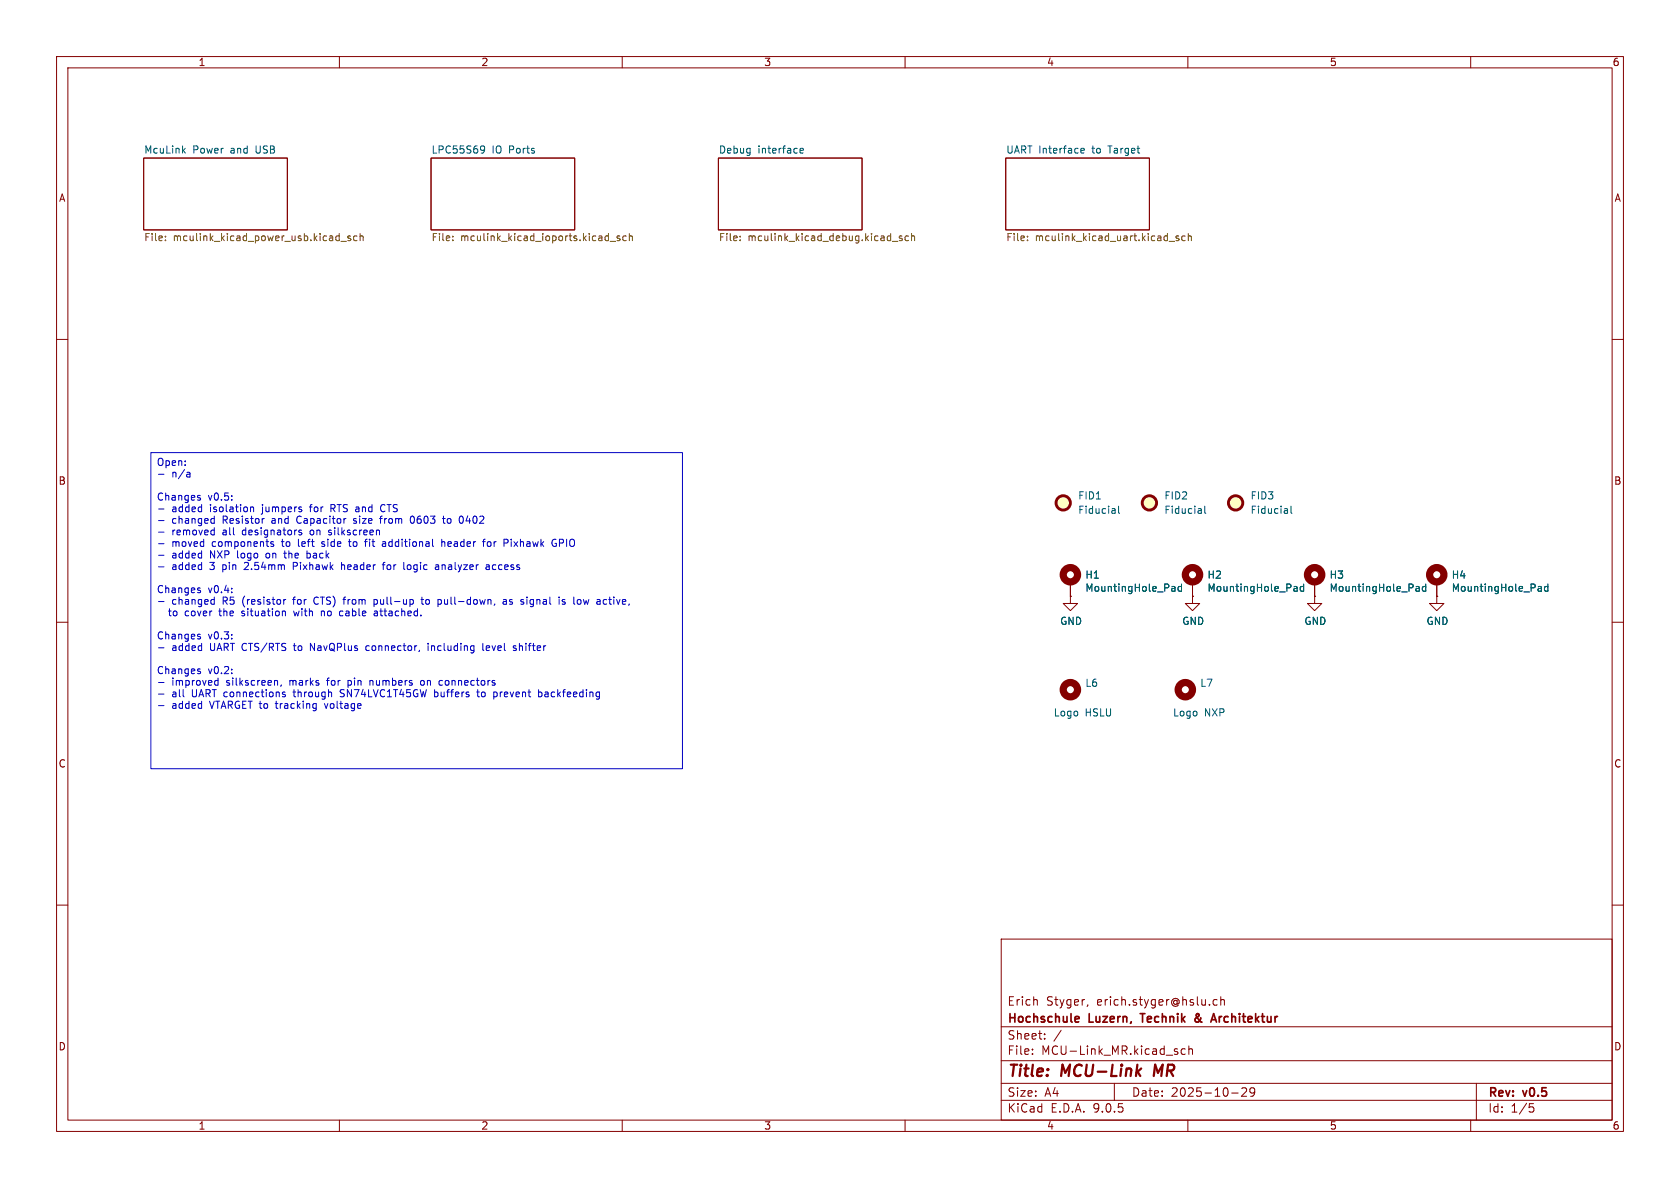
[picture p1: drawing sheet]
<svg xmlns="http://www.w3.org/2000/svg" width="297mm" height="210mm" viewBox="0 0 297 210" stroke-linecap="round" stroke-linejoin="round" font-family="sans-serif">
<g fill="none" stroke="#840000" stroke-width=".18">
<path d="M10 10h277v190h-277zM12 12h273v186h-273zM60 10v2M110 10v2M160 10v2M210 10v2M260 10v2M25.4 27.9h25.4v12.7h-25.4zM76.2 27.9h25.4v12.7h-25.4zM127 27.9h25.4v12.7h-25.4zM177.8 27.9h25.4v12.7h-25.4zM10 60h2"/>
<path d="M285 60h2M10 110h2M189.2 105.4v1.3h1.3l-1.3 1.3-1.2-1.3h1.2M189.2 105.4h.1M189.2 102.9v2.5M210.8 105.4v1.3h1.3l-1.3 1.3-1.3-1.3h1.3M210.8 105.4h.1M210.8 102.9v2.5M232.4 105.4v1.3h1.3l-1.3 1.3-1.3-1.3h1.3M232.4 105.4h.1M232.4 102.9v2.5M254 105.4v1.3h1.3l-1.3 1.3-1.3-1.3h1.3"/>
<path d="M254 105.4h.1M254 102.9v2.5M285 110h2M10 160h2M177 166h108v32h-108zM183.3 176.8l.1 .9M192.3 177.6l-.1 .3M215.2 176.8l-.5-.1-.2 .3v.4l.1 .2h.6M215.8 176.8l.2-.1 .4 .1 .1 .9M215.8 176.2v1.5M285 160h2M60 198v2"/>
<path d="M110 198v2M160 198v2M177 194.5h108M177 191.5h108M177 187.5h108M177 181.5h108M182.5 186.3v.1M182.5 185.5v.1M184.7 183.6v.1M184.7 182.8v.1M187.6 182.1l-1.3 2M197 191.5v3"/>
<path d="M209.5 185.5l-.4-.1-.3 .3v.4l.2 .2h.5M210 198v2M210.2 185.5l.2-.1 .3 .1 .1 .9M210.2 184.9v1.5M217.7 193.2h1.2M219.5 192.4l.6-.1 .2 .1 .1 .3-.9 1.1h.9M221.8 192.9l-.3 .3h-.3l-.2-.3 .1-.5 .4-.1 .2 .1a.99 .99 0 0 1-.3 1.4h-.3M260 198v2M261 191.5v6.5M270.4 195.1h.7M270.5 195.7h.4l.3 .3-.2 .5-.5 .1"/>
</g>
<path d="M204.2 188.2l-.2 2" fill="none" stroke="#840000" stroke-width=".4"/>
<path d="M190.3 179.7l.4 .1 .1 .2-.7 .2M201.6 179.2h.8M211.9 179.6l-.5 .4a.41 .41 0 0 0-.1 .5 .41 .41 0 0 0 .6 .1M211.9 179.3h-.3a.56 .56 0 0 0 .1 .7l.4 .4M214.6 179.2l.5 1.5M190.7 180.6l-.4 .1M214.2 180.3h.7" fill="none" stroke="#840000" stroke-width=".3"/>
<g fill="none" stroke="#006464" stroke-width=".18">
<path d="M32.4 26.6l.4 .5M32.8 26.2l-.5 .5M85.2 25.8l.4 .1a.84 .84 0 0 1-.3 1.2h-.2M85.7 26.3l-.3 .3h-.2M141.4 26.6l.6-.1v-.2l-.4-.1-.2 .2 .1 .6h.5M191.1 26.6l.6-.1-.1-.2-.3-.1-.2 .2v.6h.5M197.1 90v.7M197.1 90.7h-.1M197.1 90.2l-.1 .1M197.7 89.5v1.1l.2 .1M212.3 90l.1 .7M212.4 90.7h-.1"/>
<path d="M212.4 90.2l-.1 .1M213 89.5v1.1l.2 .1M227.6 90v.7M227.6 90.7h-.1M227.6 90.2l-.1 .1M228.2 89.5v1.1l.2 .1M207.3 103.7h.4v.8M207.7 104.5h-.4M207.7 104h-.4M208.9 103.7h-.4l-.2 .2 .1 .6h.5M208.9 103.2v1.3M228.9 103.7h.4v.8"/>
<path d="M229.3 104.5h-.4M229.3 104h-.4M230.5 103.7h-.4l-.2 .2 .1 .6h.5M230.5 103.2v1.3M250.5 103.7h.3l.1 .8M250.9 104.5h-.4M250.9 104h-.4M252.1 103.7h-.4l-.3 .2 .2 .6h.5M252.1 103.2v1.3M272.1 103.7h.3l.1 .8M272.5 104.5h-.4M272.5 104h-.4"/>
<path d="M273.6 103.7h-.3l-.3 .2 .2 .6h.4M273.6 103.2v1.3"/>
</g>
<g fill="none" stroke="#725600" stroke-width=".18">
<path d="M29.2 42.4v.1M29.2 41.8v.1M60.3 42.7h.9M62 41.8l-.3-.1-.2 .2v.2l.5 .1v.3h-.5M63.1 41.8l-.3-.1-.3 .2 .1 .6h.5M63.7 41.8l.1-.1 .3 .1 .1 .7M63.7 41.3v1.2M80 42.4v.1M80 41.8v.1M107.9 42.7h.9M109.6 41.8l-.3-.1-.2 .2v.2l.5 .1v.3h-.5M110.7 41.8l-.4-.1-.2 .2 .1 .6h.5"/>
<path d="M111.3 41.8l.1-.1 .3 .1 .1 .7M111.3 41.3v1.2M130.8 42.4v.1M130.8 41.8v.1M157.8 42.7h.9M159.5 41.8l-.3-.1-.2 .2v.2l.5 .1v.3h-.5M160.6 41.8l-.4-.1-.2 .2 .1 .6h.5M161.1 41.8l.2-.1 .3 .1 .1 .7M161.1 41.3v1.2M181.6 42.4v.1M181.6 41.8v.1M206.7 42.7h1"/>
<path d="M208.4 41.8l-.3-.1-.2 .2 .1 .2 .4 .1v.3h-.5M209.5 41.8l-.3-.1-.3 .2 .1 .6h.5M210.1 41.8l.2-.1 .3 .1v.7M210.1 41.3v1.2"/>
</g>
<g fill="none" stroke="#840000" stroke-width="1.3">
<circle cx="189.2" cy="101.6" r="1.27"/>
<circle cx="210.8" cy="101.6" r="1.27"/>
<circle cx="232.4" cy="101.6" r="1.27"/>
<circle cx="254" cy="101.6" r="1.27"/>
<circle cx="189.2" cy="121.9" r="1.27"/>
<circle cx="209.5" cy="121.9" r="1.27"/>
</g>
<g fill="#ffffc2" stroke="#ffffc2" stroke-width=".18">
<circle cx="218.4" cy="88.9" r="1.27"/>
<circle cx="203.2" cy="88.9" r="1.27"/>
<circle cx="188" cy="88.9" r="1.27"/>
</g>
<g fill="none" stroke="#840000" stroke-width=".51">
<circle cx="188" cy="88.9" r="1.27"/>
<circle cx="203.2" cy="88.9" r="1.27"/>
<circle cx="218.4" cy="88.9" r="1.27"/>
</g>
<g fill="none" stroke="#0000c2" stroke-width=".18">
<path d="M26.7 80h93.9v55.9h-93.9zM28 83.8h1M28 90h1M28 92h1M28 94.1h1M28 96.1h1M28 98.2h1M33.2 83.5h.3l.1 .8M33.6 83.8h-.4M33.6 84.3h-.4M35.1 88l.3 .1 .1 .1-.2 .2h-.3M35.1 87.6h.3"/>
<path d="M37.5 91.7h.4M37.8 93.7l.1 .1M37.9 91.2v1.3M37.9 92.4l-.4 .1M37.9 93.3v1.3M37.9 94.5l-.1 .1M44.3 89.6v.9M44.3 89.7l.2-.1 .3 .1v.8M47.9 95.9v.2l.5 .3-.2 .2-.3-.1M50.2 97.8h.4M50.3 97.4l.1 1.2M51.9 99.4v1.3"/>
<path d="M52.8 93.9l.1 .2 .5 .2-.2 .3-.4-.1M54.3 97.4v1.2M54.3 98.6h.3M54.6 97.8l-.3 .1M56.9 96.5l.1 .1M57.1 95.8l-.2 .1 .2 .3M58.1 94.5l.1 .1M58.1 93.9l.2 .2M58.5 89.9h.5M59 89.2h-.5v1.3M60.4 99.4v1.3M60.7 99.8l-.3 .2"/>
<path d="M61 91.7h.2M61.6 95.8h.5M61.8 95.3v1.1l.3 .2M62.5 92.4l.1 .1M62.7 91.7l-.2 .1 .2 .3M64.4 95.8h.5M67.1 91.7h.5M67.6 96.4l.2 .2 .4-.1M67.6 99.8h.5M67.6 91.2l-.3 .2v1.1M67.6 95.8h.5l.1 .8M67.8 89.2a.64 .64 0 0 0-.5 .6 .64 .64 0 0 0 .5 .7"/>
<path d="M68.1 99.4l-.3 .2v1.1M68.2 96.1h-.4l-.2 .2M72.1 99.9l-.1 .2 .1 .5M73.1 91.3l-.1-.1a.68 .68 0 0 0-.5 .7 .68 .68 0 0 0 .5 .6l.1-.1M77 99.9h.5l.1 .8M78.1 95.9l.2-.1h.3v.8M78.1 95.3v1.3M78.2 91.7h.5M78.4 91.2v1.1l.3 .2M81.6 91.2a.79 .79 0 0 1 0 1.3M85.3 95.8h.5M85.8 95.3l-.3 .1"/>
<path d="M86 99.9h.4l.1 .8M86.6 95.8h-.3l-.2 .2 .1 .5 .4 .1M89.8 95.4v.5M90.4 95.3v.1M90.4 95.8v.8M98 95.3l.3 .1M98.1 96.1h.3v.4l-.3 .1M98.9 96h.5M99.4 95.3h-.5v1.3M28 100.2h1M28 106.3h1M28 114.5h1"/>
<path d="M35.1 104.4h.3l.1 .2-.2 .2h-.3M35.1 112.5l.3 .1 .1 .2-.2 .2h-.3M35.1 118.7h.3l.1 .2-.2 .2h-.3M35.1 103.9l.3 .1M35.1 112.1l.3 .1M35.1 118.2l.3 .1M37.5 106h.4M37.9 105.6v1.2M37.9 106.8h-.4M38.5 119.9v1.2M42.7 108.8l.1 .1M42.7 108.2l.2 .2"/>
<path d="M50.2 106v.8M50.5 106l-.3 .2M51.9 100.1h.4M51.9 108l.3 .9 .2-.6M54.9 115v-1.3l.7 1.3M55.7 105.6l-.2 .5 .2 .7M56.8 108v.9M60.6 108.8l-.3 .1M60.6 106h.5M61.1 105.6l-.3 .1v1.1M65.2 114.2h-.4l-.1 .2v.5l.5 .1M66.1 106h.4l.2 .1"/>
<path d="M66.1 106v1.2M66.2 108.1h.5M66.7 106.7l-.2 .1h-.4M66.7 108.3l-.4 .1-.2 .2 .2 .3 .4-.1M66.7 108.2v.7M71.4 100.6l.2 .1M73 106l.1 .2-.1 .6M74.4 106h.5M74.6 105.6v1l.3 .2M75.7 113.7v.1M75.7 114.2v.8M77.6 100.1l-.5 .1-.2 .2 .2 .3 .5-.1"/>
<path d="M77.8 106l.2 .2v.4l-.2 .2M85.4 113.7v1.1l.1 .2M86.1 114.2l-.1 .1v.5l.1 .2M86.5 100.1l-.4 .1-.2 .2 .2 .3 .4-.1M86.6 114.5l-.6 .1M87.5 106.8l-.1 .2M89 106h.5v.8M89.5 106.3h-.4l-.2 .2 .2 .3h.4M91.2 114.2h-.3l-.2 .1 .1 .2 .4 .1v.3h-.5M93.2 105.6v.1M93.2 106v.8M99.9 106h-.3l-.2 .2v.1l.5 .2v.3h-.5"/>
<path d="M102.7 106.1v.6M103.1 106l.3 .8M106.9 106h.3M107.2 106.8h-.3M28 120.6h1M28 122.7h1M28 124.7h1M38.1 121.1h.4M38.1 120.3h.4M48.9 120.3l.2 .2v.6M49.7 121.1l-.1 .2M50.4 122.4l-.3-.1-.2 .2 .1 .2 .4 .1v.3h-.5"/>
<path d="M57.4 124.4l.3 .8M60.1 123.1l.2 .1M60.1 122.1l.3 .4M61.5 120.3v1.3M61.5 121.1h.1M61.6 120.3h-.1M65.4 120.3v.8M65.8 120.3l-.4 .1M74.9 120.3h-.3l-.3 .2 .1 .5 .2 .1h.3M76.8 123.1l.4 .1M76.8 121.9v1.3M77.2 122.3l-.4 .1"/>
<path d="M77.9 120.3h.3M78.2 121.1h-.3M84.3 122.3h.5M84.4 121.9v1.1l.4 .2M87.4 122.3l.4 .1 .1 .2-.1 .5-.4 .1M95.2 122.4l.4-.1 .2 .3-.1 .5h-.5M95.2 121.9v1.3"/>
</g>
<g font-size="2.8" fill="#840000">
<text x="178" y="190.9">Title:</text>
<text x="187.7" y="190.9">MCU-Link</text>
<text x="204.8" y="190.9">MR</text>
</g>
<g font-size="2.1" fill="#840000">
<text x="178" y="178">Erich</text>
<text x="184.9" y="178">Styger,</text>
<text x="194" y="178">erich.styger@hslu.ch</text>
<text x="178" y="184">Sheet:</text>
<text x="178" y="181.2">Hochschule</text>
<text x="192.6" y="181.2">Luzern,</text>
<text x="202.4" y="181.2">Technik</text>
<text x="212.5" y="181.2">&amp;</text>
<text x="216.1" y="181.2">Architektur</text>
<text x="178" y="186.7">File:</text>
<text x="184.1" y="186.7">MCU-Link_MR.kicad_sch</text>
<text x="178" y="196.9">KiCad</text>
<text x="178" y="194.1">Size:</text>
<text x="184.7" y="194.1">A4</text>
<text x="185.7" y="196.9">E.D.A.</text>
<text x="193.3" y="196.9">9.0.5</text>
<text x="200" y="194.1">Date:</text>
<text x="207" y="194.1">2025-10-29</text>
<text x="263" y="194.3">Rev:</text>
<text x="263" y="196.9">Id:</text>
<text x="267.1" y="196.9">1/5</text>
<text x="269.4" y="194.3">v0.5</text>
</g>
<g font-size="1.8" fill="#840000">
<text x="35" y="11.9">1</text>
<text x="85" y="11.9">2</text>
<text x="135" y="11.9">3</text>
<text x="185" y="11.9">4</text>
<text x="235" y="11.9">5</text>
<text x="285" y="11.9">6</text>
<text x="10.3" y="35.9">A</text>
<text x="285.3" y="35.9">A</text>
<text x="10.3" y="85.9">B</text>
<text x="285.3" y="85.9">B</text>
<text x="10.3" y="135.9">C</text>
<text x="285.3" y="135.9">C</text>
<text x="10.3" y="185.9">D</text>
<text x="285.3" y="185.9">D</text>
<text x="35" y="199.9">1</text>
<text x="85" y="199.9">2</text>
<text x="135" y="199.9">3</text>
<text x="185" y="199.9">4</text>
<text x="235" y="199.9">5</text>
<text x="285" y="199.9">6</text>
</g>
<g font-size="1.8" fill="#006464">
<text x="25.4" y="27.2">McuLink</text>
<text x="34.1" y="27.2">Power</text>
<text x="40.9" y="27.2">and</text>
<text x="45.5" y="27.2">USB</text>
<text x="76.2" y="27.2">LPC55S69</text>
<text x="87" y="27.2">IO</text>
<text x="90.1" y="27.2">Ports</text>
<text x="127" y="27.2">Debug</text>
<text x="134" y="27.2">interface</text>
<text x="177.8" y="27.2">UART Interface</text>
<text x="193.2" y="27.2">to</text>
<text x="196.2" y="27.2">Target</text>
<text x="190.5" y="88.5">FID1</text>
<text x="205.7" y="88.5">FID2</text>
<text x="221" y="88.5">FID3</text>
<text x="190.5" y="91">Fiducial</text>
<text x="205.7" y="91">Fiducial</text>
<text x="221" y="91">Fiducial</text>
<text x="191.8" y="102.5">H1</text>
<text x="191.8" y="104.8">MountingHole_Pad</text>
<text x="213.4" y="102.5">H2</text>
<text x="213.4" y="104.8">MountingHole_Pad</text>
<text x="235" y="102.5">H3</text>
<text x="235" y="104.8">MountingHole_Pad</text>
<text x="256.5" y="102.5">H4</text>
<text x="256.5" y="104.8">MountingHole_Pad</text>
<text x="187.3" y="110.7">GND</text>
<text x="208.9" y="110.7">GND</text>
<text x="230.5" y="110.7">GND</text>
<text x="252.1" y="110.7">GND</text>
<text x="191.8" y="121.6">L6</text>
<text x="212.1" y="121.6">L7</text>
<text x="186.2" y="126.8">Logo</text>
<text x="191.8" y="126.8">HSLU</text>
<text x="207.3" y="126.8">Logo</text>
<text x="212.9" y="126.8">NXP</text>
</g>
<g font-size="1.8" fill="#725600">
<text x="25.4" y="43">File:</text>
<text x="30.6" y="43">mculink_kicad_power_usb.kicad_sch</text>
<text x="76.2" y="43">File:</text>
<text x="81.4" y="43">mculink_kicad_ioports.kicad_sch</text>
<text x="127" y="43">File:</text>
<text x="132.2" y="43">mculink_kicad_debug.kicad_sch</text>
<text x="177.8" y="43">File:</text>
<text x="183" y="43">mculink_kicad_uart.kicad_sch</text>
</g>
<g font-size="1.8" fill="#0000c2">
<text x="27.6" y="82.7">Open:</text>
<text x="27.6" y="88.8">Changes</text>
<text x="30.4" y="84.7">n/a</text>
<text x="36.8" y="88.8">v0.5:</text>
<text x="30.4" y="90.9">added</text>
<text x="30.4" y="92.9">changed</text>
<text x="30.4" y="95">removed</text>
<text x="37.2" y="90.9">isolation</text>
<text x="39.5" y="92.9">Resistor</text>
<text x="39.5" y="95">all</text>
<text x="43.1" y="95">designators</text>
<text x="46.6" y="90.9">jumpers</text>
<text x="48.3" y="92.9">and</text>
<text x="52.9" y="92.9">Capacitor</text>
<text x="55.3" y="90.9">for</text>
<text x="55.3" y="95">on</text>
<text x="58.8" y="95">silkscreen</text>
<text x="59.1" y="90.9">RTS and</text>
<text x="63.2" y="92.9">size</text>
<text x="68.1" y="92.9">from</text>
<text x="68.4" y="90.9">CTS</text>
<text x="73.6" y="92.9">0603</text>
<text x="79.6" y="92.9">to</text>
<text x="82.7" y="92.9">0402</text>
<text x="30.4" y="97">moved</text>
<text x="30.4" y="99">added</text>
<text x="30.4" y="101.1">added</text>
<text x="37.2" y="99">NXP</text>
<text x="37.2" y="101.1">3</text>
<text x="37.6" y="97">components</text>
<text x="39.6" y="101.1">pin</text>
<text x="42.2" y="99">logo</text>
<text x="43.7" y="101.1">2.54mm</text>
<text x="47.5" y="99">on</text>
<text x="50.1" y="97">to</text>
<text x="51" y="99">the</text>
<text x="52.5" y="101.1">Pixhawk</text>
<text x="53.2" y="97">left</text>
<text x="55.1" y="99">back</text>
<text x="57.5" y="97">side</text>
<text x="61.2" y="101.1">header</text>
<text x="62.6" y="97">to</text>
<text x="65.6" y="97">fit</text>
<text x="68.8" y="101.1">for</text>
<text x="68.9" y="97">additional</text>
<text x="72.6" y="101.1">logic</text>
<text x="78.4" y="101.1">analyzer</text>
<text x="79.5" y="97">header</text>
<text x="87.1" y="97">for</text>
<text x="87.6" y="101.1">access</text>
<text x="90.9" y="97">Pixhawk</text>
<text x="99.7" y="97">GPIO</text>
<text x="27.6" y="105.2">Changes</text>
<text x="30.4" y="107.2">changed</text>
<text x="36.8" y="105.2">v0.4:</text>
<text x="39.5" y="107.2">R5</text>
<text x="43.1" y="107.2">(resistor</text>
<text x="52.3" y="107.2">for</text>
<text x="56.2" y="107.2">CTS)</text>
<text x="61.6" y="107.2">from</text>
<text x="67.1" y="107.2">pull-up</text>
<text x="75.8" y="107.2">to</text>
<text x="78.9" y="107.2">pull-down,</text>
<text x="90.6" y="107.2">as</text>
<text x="94" y="107.2">signal</text>
<text x="100.9" y="107.2">is</text>
<text x="103.7" y="107.2">low</text>
<text x="108" y="107.2">active,</text>
<text x="27.6" y="113.4">Changes</text>
<text x="30" y="109.3">to</text>
<text x="33" y="109.3">cover</text>
<text x="36.8" y="113.4">v0.3:</text>
<text x="39.3" y="109.3">the</text>
<text x="43.4" y="109.3">situation</text>
<text x="52.9" y="109.3">with</text>
<text x="57.8" y="109.3">no</text>
<text x="61.3" y="109.3">cable</text>
<text x="67.6" y="109.3">attached.</text>
<text x="27.6" y="119.5">Changes</text>
<text x="30.4" y="115.4">added</text>
<text x="36.8" y="119.5">v0.2:</text>
<text x="37.2" y="115.4">UART CTS/RTS</text>
<text x="52.4" y="115.4">to</text>
<text x="55.5" y="115.4">NavQPlus</text>
<text x="65.6" y="115.4">connector,</text>
<text x="76.7" y="115.4">including</text>
<text x="86.6" y="115.4">level</text>
<text x="92.2" y="115.4">shifter</text>
<text x="30.4" y="121.5">improved</text>
<text x="30.4" y="123.6">all</text>
<text x="30.4" y="125.6">added</text>
<text x="34" y="123.6">UART connections</text>
<text x="37.2" y="125.6">VTARGET to</text>
<text x="40.1" y="121.5">silkscreen,</text>
<text x="49.2" y="125.6">tracking</text>
<text x="51.5" y="121.5">marks</text>
<text x="52.4" y="123.6">through</text>
<text x="58.1" y="125.6">voltage</text>
<text x="58.3" y="121.5">for</text>
<text x="60.8" y="123.6">SN74LVC1T45GW</text>
<text x="62.1" y="121.5">pin</text>
<text x="66.2" y="121.5">numbers</text>
<text x="75.4" y="121.5">on</text>
<text x="77.6" y="123.6">buffers</text>
<text x="78.9" y="121.5">connectors</text>
<text x="85.5" y="123.6">to</text>
<text x="88.5" y="123.6">prevent</text>
<text x="96.6" y="123.6">backfeeding</text>
</g>
</svg>
